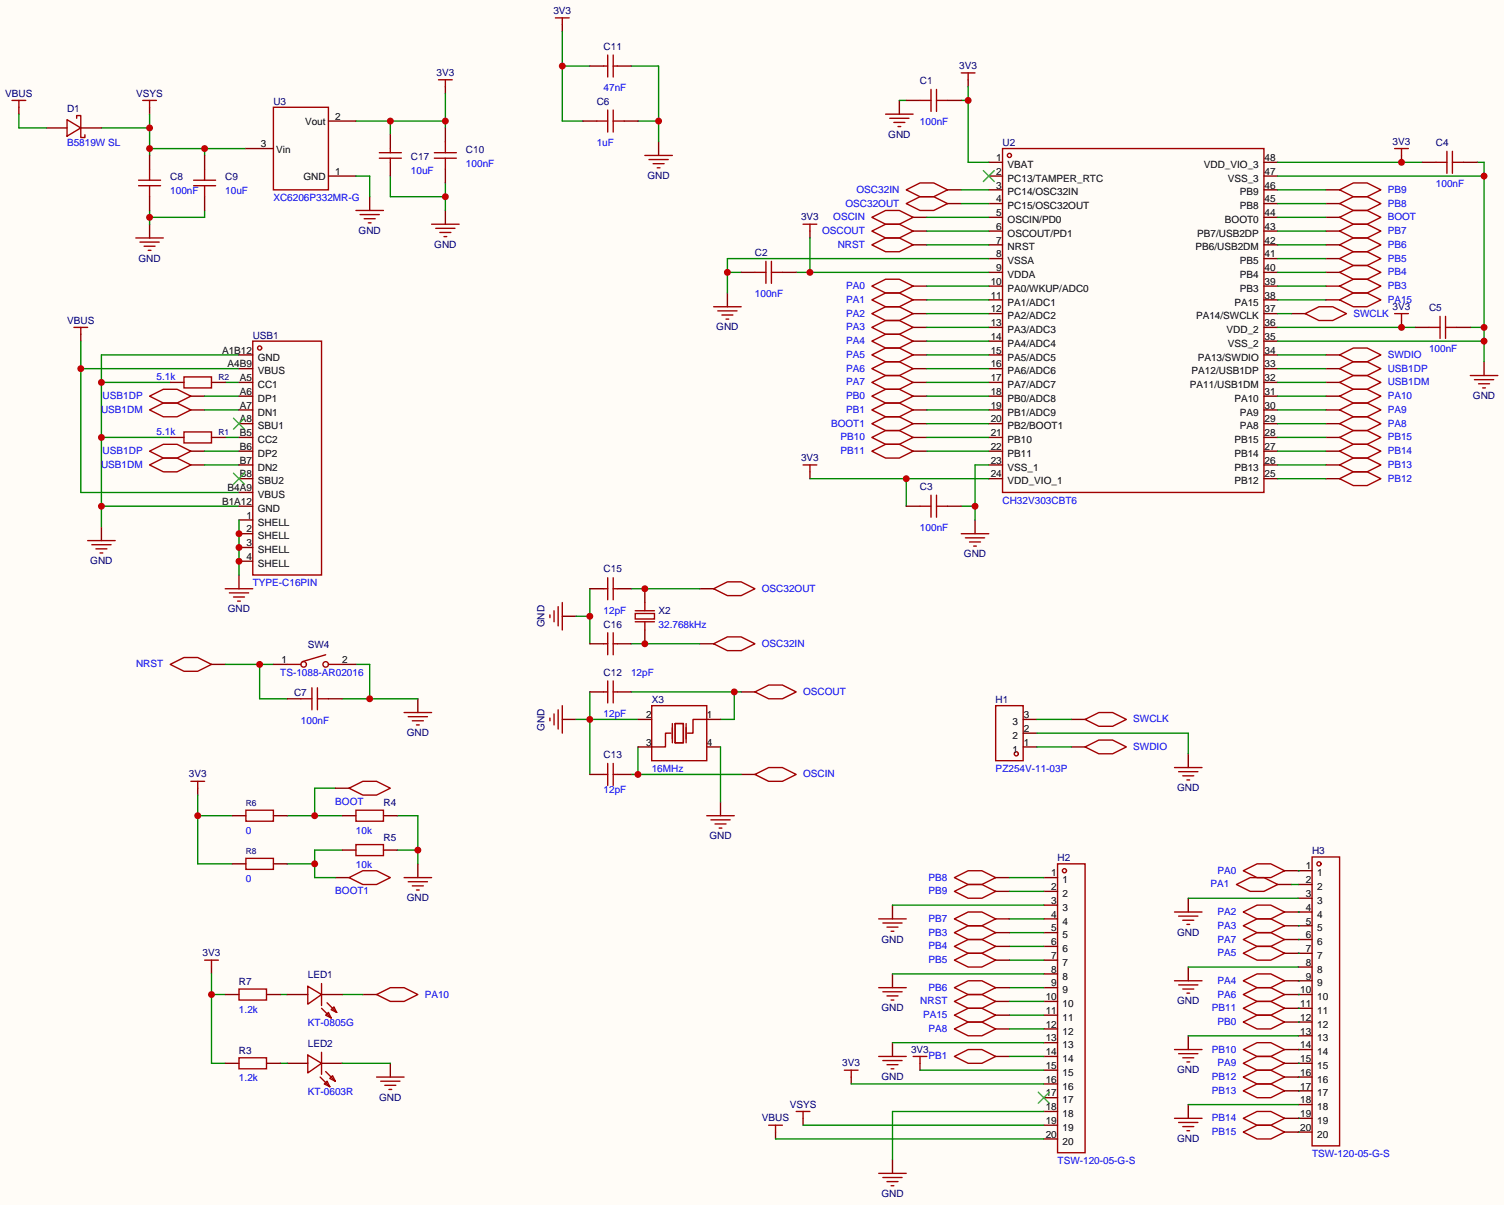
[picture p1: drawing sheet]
<svg xmlns="http://www.w3.org/2000/svg" width="278mm" height="223mm" viewBox="0 0 278 223" stroke-linecap="round" stroke-linejoin="round" font-family="sans-serif">
<path d="M0 0h277.7v222.5h-277.7z" fill="#fffcf7"/>
<g fill="none" stroke="#a10000" stroke-width=".25">
<path d="M2.2 18.5h2.6M3.5 18.5v1.3M26.3 18.5h2.6M27.6 18.5v1.3M81 14.7h2.5M82.2 14.7v1.3M102.5 3.3h2.6M103.8 3.3v1.3M177.5 13.5h2.5M178.7 13.5v1.2M65.7 38.9h5.1M66.5 39.6h3.5"/>
<path d="M119.1 28.7h5M119.8 29.5h3.6M120.6 30.2h2M121.3 31h.5M163.5 21.1h5.1M164.3 21.8h3.5M165 22.6h2.1M165.8 23.4h.5M185.1 27.4h48.3v63.5h-48.3zM247.3 37.6l2.6-1.3h2.5l2.5 1.3-2.5 1.3h-2.5zM247.3 35.1l2.6-1.3h2.5l2.5 1.3-2.5 1.2h-2.5zM257.5 27.4h2.5"/>
<path d="M258.8 27.4v1.3M25.1 43.9h5.1M25.8 44.7h3.6M26.6 45.5h2M27.4 46.2h.5M67.2 40.4h2.1M68 41.1h.5M79.7 41.4h5.1M80.4 42.2h3.6M81.2 42.9h2M82 43.7h.5M131.8 56.6h5"/>
<path d="M132.5 57.4h3.6M133.3 58.2h2M134 58.9h.5M148.3 41.4h2.5M149.5 41.4v1.3M161 52.8l2.5-1.2h2.5l2.6 1.2-2.6 1.3h-2.5zM161 55.4l2.5-1.3h2.5l2.6 1.3-2.6 1.2h-2.5zM161 57.9l2.5-1.3h2.5l2.6 1.3-2.6 1.3h-2.5zM161 45.2l2.5-1.3h2.5l2.6 1.3-2.6 1.3h-2.5zM247.3 52.8l2.6-1.2h2.5l2.5 1.2-2.5 1.3h-2.5zM247.3 50.3l2.6-1.3h2.5l2.5 1.3-2.5 1.3h-2.5zM247.3 47.8l2.6-1.3h2.5l2.5 1.3-2.5 1.2h-2.5z"/>
<path d="M247.3 45.2l2.6-1.3h2.5l2.5 1.3-2.5 1.3h-2.5zM247.3 42.7l2.6-1.3h2.5l2.5 1.3-2.5 1.2h-2.5zM257.5 57.9h2.5M258.8 57.9v1.3M13.6 60.5h2.6M14.9 60.5v1.2M161 60.5l2.5-1.3h2.5l2.6 1.3-2.6 1.2h-2.5zM161 63l2.5-1.3h2.5l2.6 1.3-2.6 1.3h-2.5zM161 65.5l2.5-1.2h2.5l2.6 1.2-2.6 1.3h-2.5zM161 68.1l2.5-1.3h2.5l2.6 1.3-2.6 1.2h-2.5zM161 70.6l2.5-1.3h2.5l2.6 1.3-2.6 1.3h-2.5zM161 73.2l2.5-1.3h2.5l2.6 1.3-2.6 1.2h-2.5z"/>
<path d="M161 75.7l2.5-1.3h2.5l2.6 1.3-2.6 1.3h-2.5zM161 78.2l2.5-1.2h2.5l2.6 1.2-2.6 1.3h-2.5zM247.3 75.7l2.6-1.3h2.5l2.5 1.3-2.5 1.3h-2.5zM247.3 73.2l2.6-1.3h2.5l2.5 1.3-2.5 1.2h-2.5zM247.3 78.2l2.6-1.2h2.5l2.5 1.2-2.5 1.3h-2.5zM271.5 69.3h5M272.2 70.1h3.6M273 70.9h2M273.7 71.6h.5M16.2 99.8h5.1M148.3 85.9h2.5M149.5 85.9v1.2"/>
<path d="M161 80.8l2.5-1.3h2.5l2.6 1.3-2.6 1.2h-2.5zM161 83.3l2.5-1.3h2.5l2.6 1.3-2.6 1.3h-2.5zM177.5 98.6h5.1M178.2 99.3h3.6M247.3 88.4l2.6-1.3h2.5l2.5 1.3-2.5 1.3h-2.5zM247.3 85.9l2.6-1.3h2.5l2.5 1.3-2.5 1.2h-2.5zM247.3 83.3l2.6-1.3h2.5l2.5 1.3-2.5 1.3h-2.5zM247.3 80.8l2.6-1.3h2.5l2.5 1.3-2.5 1.2h-2.5zM16.9 100.6h3.6M17.7 101.3h2M18.5 102.1h.5M41.6 108.7h5.1"/>
<path d="M42.3 109.5h3.6M43.1 110.2h2M43.9 111h.5M101.5 113.5v.5M102.3 112.8v2M103.1 112v3.6M103.8 111.3v5M179 100.1h2M179.8 100.8h.5M31.4 122.7l2.6-1.3h2.5l2.5 1.3-2.5 1.3h-2.5zM74.6 131.6h5.1M75.4 132.3h3.5"/>
<path d="M76.1 133.1h2.1M76.9 133.9h.5M101.5 132.6v.5M102.3 131.8v2.1M103.1 131.1v3.5M103.8 130.3v5.1M35.2 144.3h2.6M36.5 144.3v1.2M130.5 150.6h5.1M131.2 151.4h3.6M132 152.1h2M132.8 152.9h.5"/>
<path d="M195.3 159.5h5v53.4h-5zM216.8 141.7h5.1M217.6 142.5h3.6M218.4 143.3h2M219.1 144h.5M242.2 158.2h5.1v53.4h-5.1zM37.8 177.3h2.5M39 177.3v1.3M64.4 162.1l2.6-1.3h2.5l2.6 1.3-2.6 1.2h-2.5zM74.6 162.1h5.1M75.4 162.8h3.5M76.1 163.6h2.1"/>
<path d="M76.9 164.3h.5M162.2 169.7h5.1M163 170.4h3.6M163.8 171.2h2M164.5 172h.5M176.2 162.1l2.5-1.3h2.6l2.5 1.3-2.5 1.2h-2.6zM176.2 164.6l2.5-1.3h2.6l2.5 1.3-2.5 1.3h-2.6zM216.8 168.4h5.1M217.6 169.2h3.6M218.4 169.9h2M219.1 170.7h.5M228.3 163.3l2.5-1.2h2.6l2.5 1.2-2.5 1.3h-2.6z"/>
<path d="M229.5 160.8l2.6-1.3h2.5l2.6 1.3-2.6 1.3h-2.5zM229.5 168.4l2.6-1.3h2.5l2.6 1.3-2.6 1.3h-2.5zM229.5 170.9l2.6-1.2h2.5l2.6 1.2-2.6 1.3h-2.5zM229.5 173.5l2.6-1.3h2.5l2.6 1.3-2.6 1.3h-2.5zM229.5 176l2.6-1.2h2.5l2.6 1.2-2.6 1.3h-2.5zM69.5 183.6l2.6-1.2h2.5l2.5 1.2-2.5 1.3h-2.5zM69.5 198.9h5.1M70.3 199.6h3.5M155.9 197.6h2.5M157.2 197.6v1.3M162.2 182.4h5.1M162.2 195.1h5.1"/>
<path d="M163 183.1h3.6M163 195.8h3.6M163.8 183.9h2M163.8 196.6h2M164.5 184.7h.5M164.5 197.4h.5M168.6 195.1h2.5M169.9 195.1v1.2M176.2 195.1l2.5-1.3h2.6l2.5 1.3-2.5 1.2h-2.6zM176.2 184.9l2.5-1.3h2.6l2.5 1.3-2.5 1.3h-2.6zM176.2 190l2.5-1.3h2.6l2.5 1.3-2.5 1.3h-2.6zM216.8 181.1h5.1"/>
<path d="M216.8 193.8h5.1M217.6 181.9h3.6M217.6 194.6h3.6M218.4 182.6h2M218.4 195.3h2M219.1 183.4h.5M219.1 196.1h.5M229.5 183.6l2.6-1.2h2.5l2.6 1.2-2.6 1.3h-2.5zM229.5 186.2l2.6-1.3h2.5l2.6 1.3-2.6 1.3h-2.5zM229.5 188.7l2.6-1.2h2.5l2.6 1.2-2.6 1.3h-2.5zM229.5 196.3l2.6-1.2h2.5l2.6 1.2-2.6 1.3h-2.5zM71 200.4h2.1"/>
<path d="M71.8 201.2h.5M141.9 207.8h2.6M143.2 207.8v1.2M147 205.2h2.5M148.3 205.2v1.3M162.2 216.7h5.1M163 217.4h3.6M163.8 218.2h2M164.5 218.9h.5M216.8 206.5h5.1M217.6 207.3h3.6M218.4 208h2"/>
<path d="M219.1 208.8h.5"/>
<circle cx="186.4" cy="28.7" r=".38"/>
<circle cx="243.5" cy="159.5" r=".38"/>
<circle cx="196.5" cy="160.8" r=".38"/>
</g>
<g fill="none" stroke="#870000" stroke-width=".25">
<path d="M3.5 19.8v1.3M27.6 19.8v1.3M82.2 16v1.3M103.8 4.6v1.2M166 18.5v2.6M178.7 14.7v1.3M68.3 36.3v2.6M82.2 38.9v2.5M121.6 26.2v2.5M182.6 30h2.5M182.6 32.5h2.5M182.6 35.1h2.5"/>
<path d="M182.6 37.6h2.5M233.4 30h2.5M233.4 32.5h2.5M233.4 35.1h2.5M233.4 37.6h2.5M244.8 35.1h2.5M244.8 37.6h2.5M258.8 28.7v1.3M27.6 41.4v2.5M134.3 54.1v2.5M149.5 42.7v1.2M168.6 45.2h2.5"/>
<path d="M168.6 52.8h2.5M168.6 55.4h2.5M168.6 57.9h2.5M182.6 40.1h2.5M182.6 42.7h2.5M182.6 45.2h2.5M182.6 47.8h2.5M182.6 50.3h2.5M182.6 52.8h2.5M182.6 55.4h2.5M182.6 57.9h2.5M233.4 40.1h2.5"/>
<path d="M233.4 42.7h2.5M233.4 45.2h2.5M233.4 47.8h2.5M233.4 50.3h2.5M233.4 52.8h2.5M233.4 55.4h2.5M233.4 57.9h2.5M244.8 42.7h2.5M244.8 45.2h2.5M244.8 47.8h2.5M244.8 50.3h2.5M244.8 52.8h2.5"/>
<path d="M258.8 59.2v1.3M14.9 61.7v1.3M168.6 60.5h2.5M168.6 63h2.5M168.6 65.5h2.5M168.6 68.1h2.5M168.6 70.6h2.5M168.6 73.2h2.5M168.6 75.7h2.5M168.6 78.2h2.5M182.6 60.5h2.5M182.6 63h2.5"/>
<path d="M182.6 65.5h2.5M182.6 68.1h2.5M182.6 70.6h2.5M182.6 73.2h2.5M182.6 75.7h2.5M182.6 78.2h2.5M233.4 60.5h2.5M233.4 63h2.5M233.4 65.5h2.5M233.4 68.1h2.5M233.4 70.6h2.5M233.4 73.2h2.5"/>
<path d="M233.4 75.7h2.5M233.4 78.2h2.5M244.8 73.2h2.5M244.8 75.7h2.5M244.8 78.2h2.5M274 66.8v2.5M18.7 97.3v2.5M149.5 87.1v1.3M168.6 80.8h2.5M168.6 83.3h2.5M180 96v2.6M182.6 80.8h2.5"/>
<path d="M182.6 83.3h2.5M182.6 85.9h2.5M182.6 88.4h2.5M233.4 80.8h2.5M233.4 83.3h2.5M233.4 85.9h2.5M233.4 88.4h2.5M244.8 80.8h2.5M244.8 83.3h2.5M244.8 85.9h2.5M244.8 88.4h2.5M44.1 106.2v2.5"/>
<path d="M103.8 113.8h2.6M39 122.7h2.6M77.1 129v2.6M103.8 132.8h2.6M219.4 139.2v2.5M36.5 145.5v1.3M77.1 159.5v2.6M133 148.1v2.5M39 178.6v1.2M61.9 162.1h2.5M164.8 167.1v2.6M164.8 179.8v2.6"/>
<path d="M183.8 162.1h2.6M183.8 164.6h2.6M192.7 162.1h2.6M192.7 164.6h2.6M192.7 167.1h2.6M192.7 169.7h2.6M192.7 172.2h2.6M192.7 174.8h2.6M192.7 177.3h2.6M192.7 179.8h2.6M219.4 165.9v2.5M219.4 178.6v2.5"/>
<path d="M235.9 163.3h2.5M237.2 160.8h5M237.2 168.4h5M237.2 170.9h5M237.2 173.5h5M237.2 176h5M239.7 163.3h2.5M239.7 165.9h2.5M239.7 178.6h2.5M67 183.6h2.5M72.1 196.3v2.6M157.2 198.9v1.3"/>
<path d="M164.8 192.5v2.6M169.9 196.3v1.3M183.8 184.9h2.6M183.8 190h2.6M183.8 195.1h2.6M192.7 182.4h2.6M192.7 184.9h2.6M192.7 187.5h2.6M192.7 190h2.6M192.7 192.5h2.6M192.7 195.1h2.6M192.7 197.6h2.6"/>
<path d="M219.4 191.3v2.5M237.2 183.6h5M237.2 186.2h5M237.2 188.7h5M237.2 196.3h5M239.7 181.1h2.5M239.7 191.3h2.5M239.7 193.8h2.5M239.7 198.9h2.5M143.2 209v1.3M148.3 206.5v1.3M164.8 214.1v2.6"/>
<path d="M192.7 200.2h2.6M192.7 202.7h2.6M192.7 205.2h2.6M192.7 207.8h2.6M192.7 210.3h2.6M219.4 204v2.5M239.7 201.4h2.5M239.7 204h2.5M239.7 206.5h2.5M239.7 209h2.5"/>
</g>
<path d="M181.5 31.5l2.1 2M183.6 31.5l-2.1 2M191.7 201.7l2 2M193.7 201.7l-2 2" fill="none" stroke="#3c3" stroke-width=".25"/>
<path d="M171.1 60.5h11.5M171.1 63h11.5M171.1 65.5h11.5M171.1 68.1h11.5M149.5 88.4h33.1M167.3 88.4v5.1" fill="none" stroke="#008700" stroke-width=".25"/>
<circle cx="167.3" cy="88.4" r=".63" fill="#c00"/>
<path d="M103.8 5.8v16.6h3.8M103.8 12.2h5.1" fill="none" stroke="#008700" stroke-width=".25"/>
<circle cx="103.8" cy="12.2" r=".63" fill="#c00"/>
<path d="M116.5 12.2h5.1v14M117.8 22.4h3.8" fill="none" stroke="#008700" stroke-width=".25"/>
<circle cx="121.6" cy="22.4" r=".63" fill="#c00"/>
<path d="M39 179.8v16.5h2.6M39 183.6h2.6" fill="none" stroke="#008700" stroke-width=".25"/>
<circle cx="39" cy="183.6" r=".63" fill="#c00"/>
<path d="M235.9 30h26.7M63.2 183.6h3.8" fill="none" stroke="#008700" stroke-width=".25"/>
<circle cx="258.8" cy="30" r=".63" fill="#c00"/>
<path d="M235.9 35.1h8.9M235.9 32.5h38.1M272.7 30h1.3v36.8M235.9 63h38.1M271.5 60.5h2.5" fill="none" stroke="#008700" stroke-width=".25"/>
<g fill="#c00">
<circle cx="274" cy="32.5" r=".63"/>
<circle cx="274" cy="60.5" r=".63"/>
<circle cx="274" cy="63" r=".63"/>
</g>
<path d="M235.9 37.6h8.9M235.9 42.7h8.9M235.9 45.2h8.9M235.9 47.8h8.9M235.9 50.3h8.9M235.9 52.8h8.9M235.9 60.5h25.4" fill="none" stroke="#008700" stroke-width=".25"/>
<circle cx="258.8" cy="60.5" r=".63" fill="#c00"/>
<g fill="none" stroke="#008700" stroke-width=".25">
<path d="M171.1 45.2h11.5M171.1 55.4h11.5M171.1 52.8h11.5M171.1 57.9h11.5M171.1 78.2h11.5M171.1 70.6h11.5M171.1 73.2h11.5M171.1 75.7h11.5M235.9 78.2h8.9M171.1 80.8h11.5M171.1 83.3h11.5M177.5 93.5h2.5"/>
<path d="M182.6 85.9h-2.6v10.1M235.9 80.8h8.9M235.9 83.3h8.9M235.9 85.9h8.9M235.9 88.4h8.9"/>
</g>
<circle cx="180" cy="93.5" r=".63" fill="#c00"/>
<path d="M177.5 18.5h1.2M178.7 16v14h3.9" fill="none" stroke="#008700" stroke-width=".25"/>
<circle cx="178.7" cy="18.5" r=".63" fill="#c00"/>
<path d="M147 50.3h35.6M149.5 43.9v6.4" fill="none" stroke="#008700" stroke-width=".25"/>
<circle cx="149.5" cy="50.3" r=".63" fill="#c00"/>
<path d="M134.3 50.3h2.5M182.6 47.8h-48.3v6.3" fill="none" stroke="#008700" stroke-width=".25"/>
<circle cx="134.3" cy="50.3" r=".63" fill="#c00"/>
<path d="M18.7 23.6h8.9M27.6 21.1v7.6M27.6 27.4h17.8M37.8 27.4v1.3" fill="none" stroke="#008700" stroke-width=".25"/>
<g fill="#c00">
<circle cx="27.6" cy="23.6" r=".63"/>
<circle cx="27.6" cy="27.4" r=".63"/>
<circle cx="37.8" cy="27.4" r=".63"/>
</g>
<path d="M82.2 17.3v6.3M65.7 22.4h16.5M72.1 22.4v2.5" fill="none" stroke="#008700" stroke-width=".25"/>
<g fill="#c00">
<circle cx="82.2" cy="22.4" r=".63"/>
<circle cx="72.1" cy="22.4" r=".63"/>
</g>
<g fill="none" stroke="#008700" stroke-width=".25">
<path d="M18.7 70.6h12.7M44.1 65.5h-25.4v31.8M18.7 93.5h25.4M18.7 80.8h12.7M164.8 167.1h27.9M164.8 179.8h27.9M186.4 162.1h6.3M219.4 165.9h20.3M219.4 178.6h20.3M239.7 168.4h.1M239.7 170.9h.1M239.7 173.5h.1"/>
<path d="M239.7 176h.1M164.8 192.5h27.9M169.9 197.6h22.8M219.4 191.3h20.3M239.7 183.6h.1M239.7 186.2h.1M239.7 188.7h.1M239.7 193.8h.1M239.7 196.3h.1M239.7 198.9h.1M143.2 210.3h49.5M148.3 207.8h44.4"/>
<path d="M157.2 200.2h35.5M192.7 205.2h-27.9v8.9M219.4 204h20.3M239.7 201.4h.1M239.7 206.5h.1M239.7 209h.1"/>
</g>
<g fill="#c00">
<circle cx="18.7" cy="80.8" r=".63"/>
<circle cx="18.7" cy="93.5" r=".63"/>
<circle cx="18.7" cy="70.6" r=".63"/>
</g>
<path d="M14.9 63v27.9h29.2M14.9 68.1h29.2" fill="none" stroke="#008700" stroke-width=".25"/>
<circle cx="14.9" cy="68.1" r=".63" fill="#c00"/>
<g fill="none" stroke="#008700" stroke-width=".25">
<path d="M166 18.5h1.3M41.6 70.6h2.5M235.9 75.7h8.9M235.9 73.2h8.9M41.6 80.8h2.5M41.6 122.7h8.9M47.9 122.7v6.3h5.1M186.4 164.6h6.3M186.4 169.7h6.3M186.4 172.2h6.3M186.4 174.8h6.3M186.4 177.3h6.3"/>
<path d="M238.4 163.3h1.3M239.7 160.8h.1M51.7 183.6h1.3M186.4 182.4h6.3M186.4 184.9h6.3M186.4 187.5h6.3M186.4 190h6.3M186.4 195.1h6.3"/>
</g>
<circle cx="47.9" cy="122.7" r=".63" fill="#c00"/>
<path d="M63.2 129h13.9M65.7 122.7h2.6v6.3" fill="none" stroke="#008700" stroke-width=".25"/>
<circle cx="68.3" cy="129" r=".63" fill="#c00"/>
<path d="M27.6 38.9v2.5M37.8 38.9v1.2h-10.2" fill="none" stroke="#008700" stroke-width=".25"/>
<circle cx="27.6" cy="40.1" r=".63" fill="#c00"/>
<path d="M72.1 32.5v3.8h10.1M82.2 33.8v5.1" fill="none" stroke="#008700" stroke-width=".25"/>
<circle cx="82.2" cy="36.3" r=".63" fill="#c00"/>
<g fill="none" stroke="#870000" stroke-width=".25">
<path d="M238.4 57.9h2.6M35.2 75.7h2.6M35.2 73.2h2.6M244.8 70.6h2.5M244.8 68.1h2.5M244.8 65.5h2.5M35.2 85.9h2.6M35.2 83.3h2.6M188.9 132.8h2.5M188.9 137.9h2.5M188.9 135.4h2.5M197.8 132.8h2.5"/>
<path d="M197.8 137.9h2.5"/>
</g>
<g fill="none" stroke="#a10000" stroke-width=".25">
<path d="M241 57.9l2.5-1.3h2.6l2.5 1.3-2.5 1.3h-2.6zM27.6 75.7l2.6-1.3h2.5l2.5 1.3-2.5 1.3h-2.5zM27.6 73.2l2.6-1.3h2.5l2.5 1.3-2.5 1.2h-2.5zM247.3 70.6l2.6-1.3h2.5l2.5 1.3-2.5 1.3h-2.5zM247.3 68.1l2.6-1.3h2.5l2.5 1.3-2.5 1.2h-2.5zM247.3 65.5l2.6-1.2h2.5l2.5 1.2-2.5 1.3h-2.5zM27.6 85.9l2.6-1.3h2.5l2.5 1.3-2.5 1.2h-2.5zM27.6 83.3l2.6-1.3h2.5l2.5 1.3-2.5 1.3h-2.5zM183.8 130.3h5.1v10.2h-5.1zM200.3 132.8l2.6-1.2h2.5l2.6 1.2-2.6 1.3h-2.5zM200.3 137.9l2.6-1.2h2.5l2.6 1.2-2.6 1.3h-2.5z"/>
<circle cx="187.6" cy="139.2" r=".38"/>
</g>
<g fill="none" stroke="#008700" stroke-width=".25">
<path d="M235.9 57.9h2.5M37.8 75.7h6.3M37.8 73.2h6.3M235.9 68.1h8.9M235.9 70.6h8.9M235.9 65.5h8.9M37.8 83.3h6.3M37.8 85.9h6.3M191.4 132.8h6.4M191.4 137.9h6.4M191.4 135.4h28v3.8M53 159.5h5.1"/>
<path d="M63.2 157h-5.1v5.1h3.8"/>
</g>
<circle cx="58.1" cy="159.5" r=".63" fill="#c00"/>
<path d="M53 150.6h10.2M61.9 145.5h-3.8v5.1" fill="none" stroke="#008700" stroke-width=".25"/>
<circle cx="58.1" cy="150.6" r=".63" fill="#c00"/>
<path d="M244.8 40.1h2.5M61.9 145.5h2.5" fill="none" stroke="#870000" stroke-width=".25"/>
<path d="M247.3 40.1l2.6-1.2h2.5l2.5 1.2-2.5 1.3h-2.5zM64.4 145.5l2.6-1.2h2.5l2.6 1.2-2.6 1.3h-2.5z" fill="none" stroke="#a10000" stroke-width=".25"/>
<path d="M235.9 40.1h8.9M36.5 146.8v12.7h6.4M36.5 150.6h6.4" fill="none" stroke="#008700" stroke-width=".25"/>
<circle cx="36.5" cy="150.6" r=".63" fill="#c00"/>
<path d="M235.9 55.4h8.9M73.3 150.6h3.8v8.9M73.3 157h3.8M239.7 181.1h.1" fill="none" stroke="#008700" stroke-width=".25"/>
<circle cx="77.1" cy="157" r=".63" fill="#c00"/>
<path d="M174.9 35.1h2.6M174.9 37.6h2.6M168.6 40.1h2.5M168.6 42.7h2.5M129.2 118.9h2.6M129.2 108.7h2.6M136.8 127.8h2.6M136.8 143h2.6" fill="none" stroke="#870000" stroke-width=".25"/>
<path d="M167.3 35.1l2.6-1.3h2.5l2.5 1.3-2.5 1.2h-2.5zM167.3 37.6l2.6-1.3h2.5l2.5 1.3-2.5 1.3h-2.5zM161 40.1l2.5-1.2h2.5l2.6 1.2-2.6 1.3h-2.5zM161 42.7l2.5-1.3h2.5l2.6 1.3-2.6 1.2h-2.5zM131.8 118.9l2.5-1.3h2.5l2.6 1.3-2.6 1.2h-2.5zM131.8 108.7l2.5-1.3h2.5l2.6 1.3-2.6 1.3h-2.5zM139.4 127.8l2.5-1.3h2.6l2.5 1.3-2.5 1.2h-2.6zM139.4 143l2.5-1.3h2.6l2.5 1.3-2.5 1.3h-2.6z" fill="none" stroke="#a10000" stroke-width=".25"/>
<path d="M171.1 40.1h11.5M171.1 42.7h11.5M116.5 127.8h20.3M135.6 127.8v5h-2.6" fill="none" stroke="#008700" stroke-width=".25"/>
<circle cx="135.6" cy="127.8" r=".63" fill="#c00"/>
<path d="M117.8 137.9v5.1M116.5 143h20.3" fill="none" stroke="#008700" stroke-width=".25"/>
<circle cx="117.8" cy="143" r=".63" fill="#c00"/>
<path d="M117.3 113.3h3.5v1h-3.5zM117.3 114.8h3.5M117.3 112.8h3.5M119.1 111.3v1.5M119.1 114.8v1.5" fill="none" stroke="#a10000" stroke-width=".25"/>
<path d="M119.1 108.7v2.6M119.1 116.3v2.6" fill="none" stroke="#870000" stroke-width=".25"/>
<path d="M177.5 35.1h5.1M177.5 37.6h5.1M116.5 108.7h12.7" fill="none" stroke="#008700" stroke-width=".25"/>
<circle cx="119.1" cy="108.7" r=".63" fill="#c00"/>
<path d="M116.5 118.9h12.7" fill="none" stroke="#008700" stroke-width=".25"/>
<circle cx="119.1" cy="118.9" r=".63" fill="#c00"/>
<path d="M106.4 132.8h11.4M108.9 127.8v15.2" fill="none" stroke="#008700" stroke-width=".25"/>
<circle cx="108.9" cy="132.8" r=".63" fill="#c00"/>
<path d="M106.4 113.8h2.5M108.9 108.7v10.2" fill="none" stroke="#008700" stroke-width=".25"/>
<circle cx="108.9" cy="113.8" r=".63" fill="#c00"/>
<g fill="none" stroke="#a10000" stroke-width=".25">
<path d="M12.4 22.1l2.5 1.5-2.5 1.5zM14.2 21.8v-.5h.7v4.1h.8v-.5M46.7 63h12.7v43.2h-12.7zM111.4 108.7h.8M111.4 118.9h.8M112.2 106.7v4M112.2 116.8v4.1M113.2 106.7v4M113.2 116.8v4.1M113.2 108.7h.8M113.2 118.9h.8M111.4 127.8h.8"/>
<path d="M112.2 125.7v4.1M113.2 125.7v4.1M113.2 127.8h.8M111.4 143h.8M112.2 141v4M113.2 141v4M113.2 143h.8M56.8 194.8l2.6 1.5-2.6 1.8zM59.1 198.9l1.8 1.8M59.4 194.3v4.1M60.1 197.9l1.8 1.7M61.4 198.6l.5 1-1-.5z"/>
<path d="M59.9 200.2l.5-.6 .5 1.1z"/>
<circle cx="47.9" cy="64.3" r=".38"/>
</g>
<g fill="none" stroke="#870000" stroke-width=".25">
<path d="M8.6 23.6h3.8M14.9 23.6h3.8M44.1 65.5h2.6M44.1 68.1h2.6M44.1 70.6h2.6M44.1 73.2h2.6M44.1 75.7h2.6M44.1 78.2h2.6M44.1 80.8h2.6M44.1 83.3h2.6M44.1 85.9h2.6M44.1 88.4h2.6"/>
<path d="M44.1 90.9h2.6M44.1 93.5h2.6M44.1 96h2.6M44.1 98.6h2.6M44.1 101.1h2.6M44.1 103.6h2.6M108.9 108.7h2.5M108.9 118.9h2.5M114 108.7h2.5M114 118.9h2.5M108.9 127.8h2.5M114 127.8h2.5"/>
<path d="M108.9 143h2.5M114 143h2.5M53 196.3h3.8M59.4 196.3h3.8"/>
</g>
<path d="M3.5 21.1v2.5h5.1M44.1 96v10.2M51.7 196.3h1.3M63.2 196.3h8.9" fill="none" stroke="#008700" stroke-width=".25"/>
<path d="M43.1 77.2l2 2M45.1 77.2l-2 2M43.1 87.4l2 2M45.1 87.4l-2 2" fill="none" stroke="#3c3" stroke-width=".25"/>
<g fill="#c00">
<circle cx="44.1" cy="98.6" r=".63"/>
<circle cx="44.1" cy="101.1" r=".63"/>
<circle cx="44.1" cy="103.6" r=".63"/>
</g>
<g fill="none" stroke="#a10000" stroke-width=".25">
<path d="M50.5 19.8h10.1v15.3h-10.1zM111.4 12.2h.8M112.2 10.2v4M113.2 10.2v4M113.2 12.2h.8M169.9 18.5h2M171.9 16.5v4.1M172.9 16.5v4.1M172.9 18.5h2M25.6 34.3h4M25.6 33.3h4M27.6 31.2v2.1"/>
<path d="M27.6 34.3v2M35.7 34.3h4.1M35.7 33.3h4.1M37.8 31.2v2.1M37.8 34.3v2M70 29.2h4.1M70 28.2h4.1M72.1 27.4v.8M72.1 29.2v.8M80.2 29.2h4.1M80.2 28.2h4.1M82.2 26.2v2"/>
<path d="M82.2 29.2v2M110.2 22.4h2M112.2 20.3v4.1M113.2 20.3v4.1M113.2 22.4h2M265.1 30h2M267.1 27.9v4.1M268.2 30h2M268.2 27.9v4.1M139.4 50.3h2M141.4 48.3v4M142.4 50.3h2.1"/>
<path d="M142.4 48.3v4M247.3 55.4l2.6-1.3h2.5l2.5 1.3-2.5 1.2h-2.5zM265.9 58.4v4.1M266.9 58.4v4.1M34 69.6h5v2h-5zM34 79.8h5v2h-5zM263.8 60.5h2.1M266.9 60.5h2M169.9 93.5h2M171.9 91.4v4.1M172.9 93.5h2M172.9 91.4v4.1"/>
<path d="M53 122.7h2.6M55.6 129h2M57.6 127v4.1M58.6 129h2M58.6 127v4.1M60.1 120.9l-4.3 1.3M60.6 122.7h2.6M120.3 130.3h10.2v10.2h-10.2zM123.9 135.4h-1v2.5h-2.6M124.1 133.6v3.6M124.6 133.6h1.6v3.6h-1.6zM126.7 133.6v3.6"/>
<path d="M130.5 132.8h-2.6v2.6h-1M45.4 149.6h5.1v2h-5.1zM45.4 158.5h5.1v2h-5.1zM65.7 149.6h5.1v2h-5.1zM65.7 156h5.1v2h-5.1zM176.2 169.7l2.5-1.3h2.6l2.5 1.3-2.5 1.2h-2.6zM176.2 172.2l2.5-1.3h2.6l2.5 1.3-2.5 1.3h-2.6zM176.2 174.8l2.5-1.3h2.6l2.5 1.3-2.5 1.2h-2.6zM176.2 177.3l2.5-1.3h2.6l2.5 1.3-2.5 1.3h-2.6zM44.1 195.3h5.1v2.1h-5.1zM44.1 182.6h5.1v2.1h-5.1zM56.8 182.1l2.6 1.5-2.6 1.8z"/>
<path d="M59.4 186.2l1.7 1.8M59.4 181.6v4.1M60.1 187.5l.5-.6 .5 1.1zM60.4 185.2l1.8 1.7M61.7 185.9l.5 1-1.1-.5zM176.2 182.4l2.5-1.3h2.6l2.5 1.3-2.5 1.2h-2.6zM176.2 187.5l2.5-1.3h2.6l2.5 1.3-2.5 1.2h-2.6zM229.5 181.1l2.6-1.3h2.5l2.6 1.3-2.6 1.3h-2.5zM229.5 193.8l2.6-1.3h2.5l2.6 1.3-2.6 1.3h-2.5zM229.5 198.9l2.6-1.3h2.5l2.6 1.3-2.6 1.3h-2.5zM229.5 201.4l2.6-1.2h2.5l2.6 1.2-2.6 1.3h-2.5zM229.5 206.5l2.6-1.3h2.5l2.6 1.3-2.6 1.3h-2.5z"/>
<path d="M229.5 209l2.6-1.2h2.5l2.6 1.2-2.6 1.3h-2.5z"/>
<circle cx="56.1" cy="122.7" r=".51"/>
<circle cx="60.1" cy="122.7" r=".51"/>
</g>
<g fill="none" stroke="#870000" stroke-width=".25">
<path d="M108.9 12.2h2.5M114 12.2h2.5M167.3 18.5h2.6M174.9 18.5h2.6M27.6 28.7v2.5M27.6 36.3v2.6M37.8 28.7v2.5M37.8 36.3v2.6M45.4 27.4h5.1M60.6 32.5h5.1M60.6 22.4h5.1M72.1 24.9v2.5"/>
<path d="M72.1 30v2.5M82.2 23.6v2.6M82.2 31.2v2.6M107.6 22.4h2.6M115.2 22.4h2.6M262.6 30h2.5M270.2 30h2.5M136.8 50.3h2.6M144.5 50.3h2.5M244.8 55.4h2.5M31.4 70.6h2.6M39 70.6h2.6"/>
<path d="M261.3 60.5h2.5M268.9 60.5h2.6M31.4 80.8h2.6M39 80.8h2.6M167.3 93.5h2.6M174.9 93.5h2.6M50.5 122.7h2.5M53 129h2.6M60.6 129h2.6M63.2 122.7h2.5M117.8 137.9h2.5M117.8 132.8h2.5"/>
<path d="M130.5 137.9h2.5M130.5 132.8h2.5M42.9 150.6h2.5M42.9 159.5h2.5M50.5 150.6h2.5M50.5 159.5h2.5M63.2 150.6h2.5M63.2 157h2.5M70.8 150.6h2.5M70.8 157h2.5M183.8 169.7h2.6M183.8 172.2h2.6"/>
<path d="M183.8 174.8h2.6M183.8 177.3h2.6M41.6 196.3h2.5M41.6 183.6h2.5M49.2 196.3h2.5M49.2 183.6h2.5M53 183.6h3.8M59.4 183.6h3.8M183.8 182.4h2.6M183.8 187.5h2.6M237.2 181.1h2.5M237.2 193.8h2.5"/>
<path d="M237.2 198.9h2.5M237.2 201.4h2.5M237.2 206.5h2.5M237.2 209h2.5"/>
</g>
<path d="M65.7 32.5h2.6v3.8M133 137.9v10.2" fill="none" stroke="#008700" stroke-width=".25"/>
<g font-size="1.8" fill="#000080">
<text x="102.2" y="2.6">3V3</text>
<text x="111.4" y="9.2">C11</text>
<text x="1" y="17.8">VBUS</text>
<text x="25.1" y="17.8">VSYS</text>
<text x="80.6" y="14">3V3</text>
<text x="169.9" y="15.5">C1</text>
<text x="177.1" y="12.7">3V3</text>
<text x="12.4" y="20.6">D1</text>
<text x="50.5" y="19.3">U3</text>
<text x="110.2" y="19.3">C6</text>
<text x="75.9" y="29.5">C17</text>
<text x="86" y="28.2">C10</text>
<text x="164" y="25.4">GND</text>
<text x="185.1" y="27">U2</text>
<text x="257.1" y="26.7">3V3</text>
<text x="265.1" y="27">C4</text>
<text x="31.4" y="33.3">C8</text>
<text x="41.6" y="33.3">C9</text>
<text x="119.5" y="33.1">GND</text>
<text x="147.9" y="40.7">3V3</text>
<text x="66.2" y="43.2">GND</text>
<text x="80.2" y="45.8">GND</text>
<text x="139.4" y="47.3">C2</text>
<text x="25.6" y="48.3">GND</text>
<text x="12.4" y="59.7">VBUS</text>
<text x="257.1" y="57.2">3V3</text>
<text x="263.8" y="57.4">C5</text>
<text x="46.7" y="62.5">USB1</text>
<text x="132.2" y="61">GND</text>
<text x="271.9" y="73.7">GND</text>
<text x="147.9" y="85.1">3V3</text>
<text x="169.9" y="90.5">C3</text>
<text x="16.7" y="104.2">GND</text>
<text x="111.4" y="105.7">C15</text>
<text x="178" y="102.9">GND</text>
<text x="42.1" y="113.1">GND</text>
<text x="121.6" y="113.3">X2</text>
<text x="56.8" y="119.7">SW4</text>
<text x="100.6" y="115.8" transform="rotate(-90 100.6 115.8)">GND</text>
<text x="111.4" y="115.9">C16</text>
<text x="111.4" y="124.8">C12</text>
<text x="54.3" y="128.6">C7</text>
<text x="120.3" y="129.8">X3</text>
<text x="183.8" y="129.8">H1</text>
<text x="75.1" y="135.9">GND</text>
<text x="100.6" y="134.9" transform="rotate(-90 100.6 134.9)">GND</text>
<text x="34.9" y="143.6">3V3</text>
<text x="111.4" y="140">C13</text>
<text x="70.8" y="148.9">R4</text>
<text x="217.3" y="146.1">GND</text>
<text x="70.8" y="155.2">R5</text>
<text x="131" y="155">GND</text>
<text x="195.3" y="159">H2</text>
<text x="242.2" y="157.8">H3</text>
<text x="75.1" y="166.4">GND</text>
<text x="217.3" y="172.8">GND</text>
<text x="37.4" y="176.6">3V3</text>
<text x="162.7" y="174">GND</text>
<text x="44.1" y="181.9">R7</text>
<text x="56.8" y="180.6">LED1</text>
<text x="217.3" y="185.5">GND</text>
<text x="162.7" y="186.7">GND</text>
<text x="44.1" y="194.6">R3</text>
<text x="56.8" y="193.3">LED2</text>
<text x="155.5" y="196.9">3V3</text>
<text x="168.2" y="194.4">3V3</text>
<text x="70" y="203.2">GND</text>
<text x="162.7" y="199.4">GND</text>
<text x="217.3" y="198.2">GND</text>
<text x="140.7" y="207.1">VBUS</text>
<text x="145.8" y="204.5">VSYS</text>
<text x="217.3" y="210.9">GND</text>
<text x="162.7" y="221">GND</text>
</g>
<g font-size="1.8" fill="#00f">
<text x="111.4" y="16.8">47nF</text>
<text x="169.9" y="23.2">100nF</text>
<text x="12.4" y="27">B5819W SL</text>
<text x="110.2" y="27">1uF</text>
<text x="31.4" y="35.9">100nF</text>
<text x="41.6" y="35.9">10uF</text>
<text x="75.9" y="32">10uF</text>
<text x="86" y="30.8">100nF</text>
<text x="158.1" y="35.6">OSC32IN</text>
<text x="256.2" y="35.6">PB9</text>
<text x="265.1" y="34.6">100nF</text>
<text x="50.5" y="37.1">XC6206P332MR-G</text>
<text x="153.8" y="40.7">OSCIN</text>
<text x="156.1" y="38.1">OSC32OUT</text>
<text x="256.2" y="38.1">PB8</text>
<text x="256.2" y="40.7">BOOT</text>
<text x="151.8" y="43.2">OSCOUT</text>
<text x="154.7" y="45.8">NRST</text>
<text x="256.2" y="45.8">PB6</text>
<text x="256.2" y="43.2">PB7</text>
<text x="156.2" y="53.4">PA0</text>
<text x="256.2" y="53.4">PB3</text>
<text x="256.2" y="50.8">PB4</text>
<text x="256.2" y="48.3">PB5</text>
<text x="139.4" y="54.9">100nF</text>
<text x="156.2" y="55.9">PA1</text>
<text x="156.2" y="58.5">PA2</text>
<text x="249.9" y="58.5">SWCLK</text>
<text x="256.2" y="55.9">PA15</text>
<text x="156.2" y="61">PA3</text>
<text x="156.2" y="63.5">PA4</text>
<text x="263.8" y="65.1">100nF</text>
<text x="28.9" y="70.1">5.1k</text>
<text x="156.2" y="66.1">PA5</text>
<text x="156.2" y="68.6">PA6</text>
<text x="156.2" y="71.2">PA7</text>
<text x="256.2" y="71.2">USB1DM</text>
<text x="256.2" y="68.6">USB1DP</text>
<text x="256.2" y="66.1">SWDIO</text>
<text x="18.6" y="76.2">USB1DM</text>
<text x="19" y="73.7">USB1DP</text>
<text x="156.2" y="73.7">PB0</text>
<text x="156.2" y="76.2">PB1</text>
<text x="256.2" y="76.2">PA9</text>
<text x="256.2" y="73.7">PA10</text>
<text x="19" y="83.9">USB1DP</text>
<text x="28.9" y="80.3">5.1k</text>
<text x="153.4" y="78.8">BOOT1</text>
<text x="155.2" y="81.3">PB10</text>
<text x="155.2" y="83.9">PB11</text>
<text x="256.2" y="83.9">PB14</text>
<text x="256.2" y="81.3">PB15</text>
<text x="256.2" y="78.8">PA8</text>
<text x="18.6" y="86.4">USB1DM</text>
<text x="256.2" y="88.9">PB12</text>
<text x="256.2" y="86.4">PB13</text>
<text x="185.1" y="93">CH32V303CBT6</text>
<text x="169.9" y="98.1">100nF</text>
<text x="46.7" y="108.2">TYPE-C16PIN</text>
<text x="111.4" y="113.3">12pF</text>
<text x="140.6" y="109.3">OSC32OUT</text>
<text x="121.6" y="115.9">32.768kHz</text>
<text x="140.6" y="119.4">OSC32IN</text>
<text x="25.1" y="123.2">NRST</text>
<text x="51.7" y="124.8">TS-1088-AR02016</text>
<text x="116.5" y="124.8">12pF</text>
<text x="148.3" y="128.3">OSCOUT</text>
<text x="55.6" y="133.6">100nF</text>
<text x="111.4" y="132.4">12pF</text>
<text x="209.2" y="133.4">SWCLK</text>
<text x="120.3" y="142.5">16MHz</text>
<text x="148.3" y="143.6">OSCIN</text>
<text x="183.8" y="142.5">PZ254V-11-03P</text>
<text x="209.2" y="138.5">SWDIO</text>
<text x="61.9" y="148.6">BOOT</text>
<text x="111.4" y="146.3">12pF</text>
<text x="45.4" y="154">0</text>
<text x="65.7" y="154">10k</text>
<text x="65.7" y="160.3">10k</text>
<text x="224.8" y="161.3">PA0</text>
<text x="45.4" y="162.9">0</text>
<text x="61.9" y="165.1">BOOT1</text>
<text x="171.4" y="162.6">PB8</text>
<text x="171.4" y="165.1">PB9</text>
<text x="223.5" y="163.9">PA1</text>
<text x="171.4" y="170.2">PB7</text>
<text x="171.4" y="172.8">PB3</text>
<text x="224.8" y="169">PA2</text>
<text x="224.8" y="171.5">PA3</text>
<text x="171.4" y="175.3">PB4</text>
<text x="171.4" y="177.8">PB5</text>
<text x="224.8" y="174">PA7</text>
<text x="224.8" y="176.6">PA5</text>
<text x="78.4" y="184.2">PA10</text>
<text x="169.9" y="185.5">NRST</text>
<text x="171.4" y="182.9">PB6</text>
<text x="224.8" y="184.2">PA6</text>
<text x="224.8" y="181.7">PA4</text>
<text x="44.1" y="187">1.2k</text>
<text x="56.8" y="189.5">KT-0805G</text>
<text x="170.4" y="188">PA15</text>
<text x="171.4" y="190.5">PA8</text>
<text x="223.8" y="186.7">PB11</text>
<text x="224.8" y="189.3">PB0</text>
<text x="171.4" y="195.6">PB1</text>
<text x="223.8" y="194.4">PB10</text>
<text x="224.8" y="196.9">PA9</text>
<text x="44.1" y="199.7">1.2k</text>
<text x="56.8" y="202.2">KT-0603R</text>
<text x="223.8" y="199.4">PB12</text>
<text x="223.8" y="202">PB13</text>
<text x="223.8" y="207.1">PB14</text>
<text x="223.8" y="209.6">PB15</text>
<text x="195.3" y="214.9">TSW-120-05-G-S</text>
<text x="242.2" y="213.7">TSW-120-05-G-S</text>
</g>
<g font-size="1.8">
<text x="56.3" y="23.1">Vout</text>
<text x="61.9" y="22.1">2</text>
<text x="48.2" y="27.2">3</text>
<text x="51" y="28.2">Vin</text>
<text x="183.9" y="29.7">1</text>
<text x="233.5" y="29.7">48</text>
<text x="56" y="33.3">GND</text>
<text x="61.9" y="32.3">1</text>
<text x="183.9" y="32.3">2</text>
<text x="183.9" y="34.8">3</text>
<text x="186" y="31">VBAT</text>
<text x="186" y="33.6">PC13/TAMPER_RTC</text>
<text x="222.3" y="31">VDD_VIO_3</text>
<text x="226.7" y="33.6">VSS_3</text>
<text x="233.5" y="34.8">46</text>
<text x="233.5" y="32.3">47</text>
<text x="183.9" y="37.4">4</text>
<text x="183.9" y="39.9">5</text>
<text x="186" y="36.1">PC14/OSC32IN</text>
<text x="186" y="38.6">PC15/OSC32OUT</text>
<text x="186" y="41.2">OSCIN/PD0</text>
<text x="226.2" y="41.2">BOOT0</text>
<text x="228.9" y="38.6">PB8</text>
<text x="228.9" y="36.1">PB9</text>
<text x="233.5" y="39.9">44</text>
<text x="233.5" y="37.4">45</text>
<text x="183.9" y="42.4">6</text>
<text x="183.9" y="45">7</text>
<text x="183.9" y="47.5">8</text>
<text x="186" y="43.7">OSCOUT/PD1</text>
<text x="186" y="46.3">NRST</text>
<text x="220.7" y="46.3">PB6/USB2DM</text>
<text x="221" y="43.7">PB7/USB2DP</text>
<text x="233.5" y="47.5">41</text>
<text x="233.5" y="45">42</text>
<text x="233.5" y="42.4">43</text>
<text x="182.9" y="52.6">10</text>
<text x="183.9" y="50.1">9</text>
<text x="186" y="48.8">VSSA</text>
<text x="186" y="51.3">VDDA</text>
<text x="186" y="53.9">PA0/WKUP/ADC0</text>
<text x="228.9" y="53.9">PB3</text>
<text x="228.9" y="51.3">PB4</text>
<text x="228.9" y="48.8">PB5</text>
<text x="233.5" y="52.6">39</text>
<text x="233.5" y="50.1">40</text>
<text x="182.9" y="55.1">11</text>
<text x="182.9" y="57.7">12</text>
<text x="186" y="56.4">PA1/ADC1</text>
<text x="186" y="59">PA2/ADC2</text>
<text x="220.8" y="59">PA14/SWCLK</text>
<text x="227.9" y="56.4">PA15</text>
<text x="233.5" y="57.7">37</text>
<text x="233.5" y="55.1">38</text>
<text x="41" y="65.3">A1B12</text>
<text x="182.9" y="60.2">13</text>
<text x="182.9" y="62.8">14</text>
<text x="182.9" y="65.3">15</text>
<text x="186" y="61.5">PA3/ADC3</text>
<text x="186" y="64">PA4/ADC4</text>
<text x="226.5" y="61.5">VDD_2</text>
<text x="226.7" y="64">VSS_2</text>
<text x="233.5" y="65.3">34</text>
<text x="233.5" y="62.8">35</text>
<text x="233.5" y="60.2">36</text>
<text x="42" y="67.8">A4B9</text>
<text x="44.3" y="70.4">A5</text>
<text x="47.6" y="66.6">GND</text>
<text x="47.6" y="69.1">VBUS</text>
<text x="47.6" y="71.7">CC1</text>
<text x="182.9" y="67.8">16</text>
<text x="182.9" y="70.4">17</text>
<text x="186" y="66.6">PA5/ADC5</text>
<text x="186" y="69.1">PA6/ADC6</text>
<text x="186" y="71.7">PA7/ADC7</text>
<text x="219.7" y="71.7">PA11/USB1DM</text>
<text x="220" y="69.1">PA12/USB1DP</text>
<text x="221.1" y="66.6">PA13/SWDIO</text>
<text x="233.5" y="70.4">32</text>
<text x="233.5" y="67.8">33</text>
<text x="44.3" y="72.9">A6</text>
<text x="44.3" y="75.5">A7</text>
<text x="47.6" y="74.2">DP1</text>
<text x="47.6" y="76.7">DN1</text>
<text x="182.9" y="72.9">18</text>
<text x="182.9" y="75.5">19</text>
<text x="186" y="74.2">PB0/ADC8</text>
<text x="186" y="76.7">PB1/ADC9</text>
<text x="227.9" y="74.2">PA10</text>
<text x="228.9" y="76.7">PA9</text>
<text x="233.5" y="75.5">30</text>
<text x="233.5" y="72.9">31</text>
<text x="44.3" y="78">A8</text>
<text x="44.3" y="80.5">B5</text>
<text x="44.3" y="83.1">B6</text>
<text x="47.6" y="79.3">SBU1</text>
<text x="47.6" y="81.8">CC2</text>
<text x="182.9" y="78">20</text>
<text x="182.9" y="80.5">21</text>
<text x="182.9" y="83.1">22</text>
<text x="186" y="79.3">PB2/BOOT1</text>
<text x="186" y="81.8">PB10</text>
<text x="227.9" y="81.8">PB15</text>
<text x="228.9" y="79.3">PA8</text>
<text x="233.5" y="83.1">27</text>
<text x="233.5" y="80.5">28</text>
<text x="233.5" y="78">29</text>
<text x="44.3" y="85.6">B7</text>
<text x="44.3" y="88.2">B8</text>
<text x="47.6" y="84.4">DP2</text>
<text x="47.6" y="86.9">DN2</text>
<text x="47.6" y="89.4">SBU2</text>
<text x="182.9" y="85.6">23</text>
<text x="182.9" y="88.2">24</text>
<text x="186" y="84.4">PB11</text>
<text x="186" y="86.9">VSS_1</text>
<text x="186" y="89.4">VDD_VIO_1</text>
<text x="227.9" y="89.4">PB12</text>
<text x="227.9" y="86.9">PB13</text>
<text x="227.9" y="84.4">PB14</text>
<text x="233.5" y="88.2">25</text>
<text x="233.5" y="85.6">26</text>
<text x="41" y="93.2">B1A12</text>
<text x="42" y="90.7">B4A9</text>
<text x="45.5" y="95.8">1</text>
<text x="47.6" y="92">VBUS</text>
<text x="47.6" y="94.5">GND</text>
<text x="45.5" y="98.3">2</text>
<text x="45.5" y="100.9">3</text>
<text x="47.6" y="97.1">SHELL</text>
<text x="47.6" y="99.6">SHELL</text>
<text x="45.5" y="103.4">4</text>
<text x="47.6" y="102.1">SHELL</text>
<text x="47.6" y="104.7">SHELL</text>
<text x="52" y="122.5">1</text>
<text x="63.2" y="122.5">2</text>
<text x="119.3" y="132.6">2</text>
<text x="119.3" y="137.7">3</text>
<text x="130.5" y="137.7">4</text>
<text x="130.5" y="132.6">1</text>
<text x="186.9" y="136.4">2</text>
<text x="186.9" y="133.9">3</text>
<text x="189" y="137.7">1</text>
<text x="189" y="135.2">2</text>
<text x="189" y="132.6">3</text>
<text x="186.9" y="139">1</text>
<text x="194.1" y="161.8">1</text>
<text x="241.1" y="160.6">1</text>
<text x="243.2" y="161.8">1</text>
<text x="194.1" y="164.4">2</text>
<text x="194.1" y="166.9">3</text>
<text x="196.2" y="163.1">1</text>
<text x="196.2" y="165.6">2</text>
<text x="241.1" y="163.1">2</text>
<text x="241.1" y="165.6">3</text>
<text x="243.2" y="164.4">2</text>
<text x="243.2" y="166.9">3</text>
<text x="194.1" y="169.4">4</text>
<text x="194.1" y="172">5</text>
<text x="196.2" y="168.2">3</text>
<text x="196.2" y="170.7">4</text>
<text x="196.2" y="173.3">5</text>
<text x="241.1" y="168.2">4</text>
<text x="241.1" y="170.7">5</text>
<text x="241.1" y="173.3">6</text>
<text x="243.2" y="169.4">4</text>
<text x="243.2" y="172">5</text>
<text x="194.1" y="174.5">6</text>
<text x="194.1" y="177.1">7</text>
<text x="194.1" y="179.6">8</text>
<text x="196.2" y="175.8">6</text>
<text x="196.2" y="178.3">7</text>
<text x="241.1" y="175.8">7</text>
<text x="241.1" y="178.3">8</text>
<text x="243.2" y="174.5">6</text>
<text x="243.2" y="177.1">7</text>
<text x="243.2" y="179.6">8</text>
<text x="193.1" y="184.7">10</text>
<text x="194.1" y="182.1">9</text>
<text x="196.2" y="180.9">8</text>
<text x="196.2" y="183.4">9</text>
<text x="196.2" y="186">10</text>
<text x="240.1" y="183.4">10</text>
<text x="240.1" y="186">11</text>
<text x="241.1" y="180.9">9</text>
<text x="243.2" y="182.1">9</text>
<text x="243.2" y="184.7">10</text>
<text x="193.1" y="187.2">11</text>
<text x="193.1" y="189.8">12</text>
<text x="196.2" y="188.5">11</text>
<text x="196.2" y="191">12</text>
<text x="240.1" y="188.5">12</text>
<text x="240.1" y="191">13</text>
<text x="243.2" y="187.2">11</text>
<text x="243.2" y="189.8">12</text>
<text x="193.1" y="192.3">13</text>
<text x="193.1" y="194.8">14</text>
<text x="193.1" y="197.4">15</text>
<text x="196.2" y="193.6">13</text>
<text x="196.2" y="196.1">14</text>
<text x="240.1" y="193.6">14</text>
<text x="240.1" y="196.1">15</text>
<text x="243.2" y="192.3">13</text>
<text x="243.2" y="194.8">14</text>
<text x="243.2" y="197.4">15</text>
<text x="193.1" y="199.9">16</text>
<text x="193.1" y="202.5">17</text>
<text x="196.2" y="198.7">15</text>
<text x="196.2" y="201.2">16</text>
<text x="196.2" y="203.7">17</text>
<text x="240.1" y="198.7">16</text>
<text x="240.1" y="201.2">17</text>
<text x="240.1" y="203.7">18</text>
<text x="243.2" y="199.9">16</text>
<text x="243.2" y="202.5">17</text>
<text x="193.1" y="205">18</text>
<text x="193.1" y="207.5">19</text>
<text x="196.2" y="206.3">18</text>
<text x="196.2" y="208.8">19</text>
<text x="240.1" y="206.3">19</text>
<text x="240.1" y="208.8">20</text>
<text x="243.2" y="205">18</text>
<text x="243.2" y="207.5">19</text>
<text x="193.1" y="210.1">20</text>
<text x="196.2" y="211.4">20</text>
<text x="243.2" y="210.1">20</text>
</g>
<g font-size="1.6" fill="#000080">
<text x="40.3" y="70.1">R2</text>
<text x="40.3" y="80.3">R1</text>
<text x="45.4" y="148.9">R6</text>
<text x="45.4" y="157.8">R8</text>
</g>
</svg>
